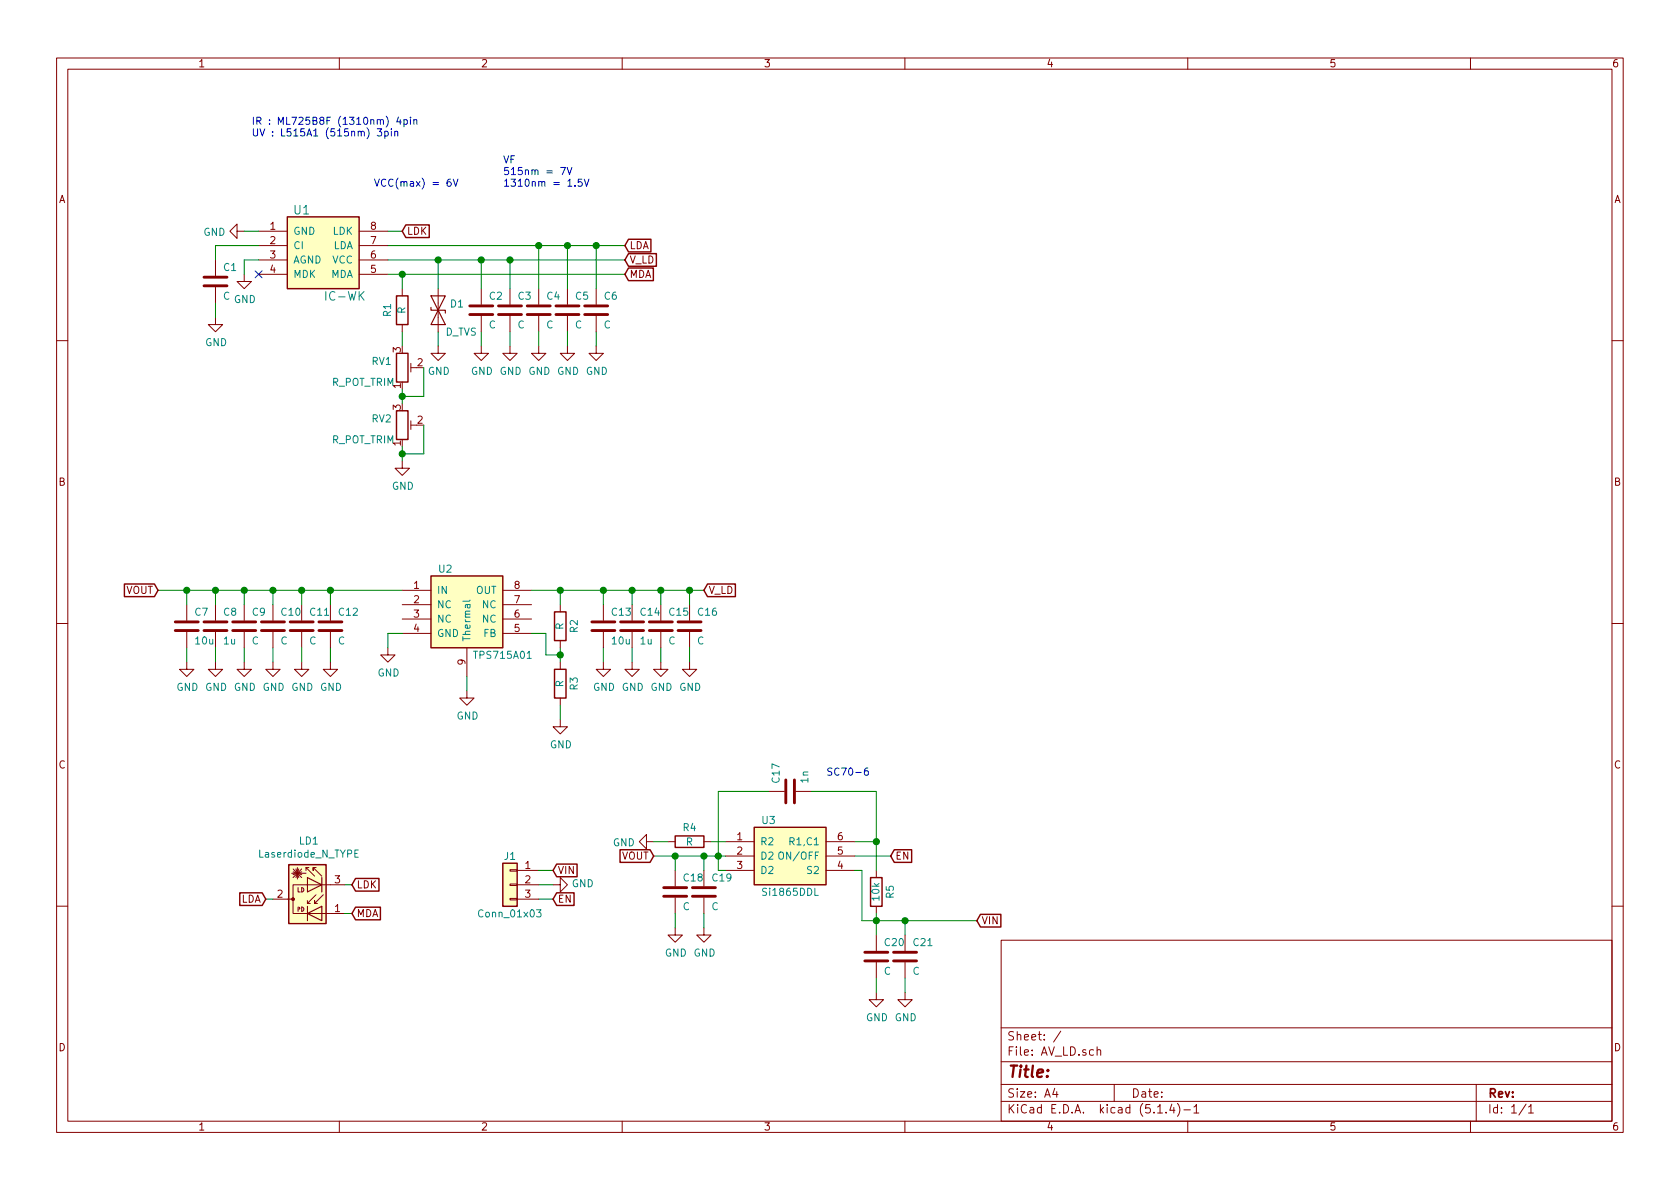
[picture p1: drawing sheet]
<svg xmlns="http://www.w3.org/2000/svg" width="297mm" height="210mm" viewBox="0 0 297 210" stroke-linecap="round" stroke-linejoin="round" font-family="sans-serif">
<g fill="none" stroke="#840000" stroke-width=".18">
<path d="M10 10.3h277v189.9h-277zM12 12.2h273v186.1h-273zM60 10.3v1.9M110 10.3v1.9M160 10.3v1.9M210 10.3v1.9M260 10.3v1.9M38.1 56.1v1.3h1.3l-1.3 1.3-1.3-1.3h1.3M38.1 46v2.8M38.1 50.8v2.8M41.9 40.9v-1.3l-1.3 1.3 1.3 1.3v-1.3h1.3M43.2 48.5v1.3h1.2l-1.2 1.2-1.3-1.2h1.3"/>
<path d="M45.7 40.9h5.1M45.7 43.4h5.1M45.7 46h5.1M45.7 48.5h5.1M63.5 40.9h5.1M63.5 43.4h5.1M63.5 46h5.1M63.5 48.5h5.1M71.1 51v1.3M71.1 57.4v1.3M77.5 51v7.7M85.1 51v2.8"/>
<path d="M85.1 55.9v2.8M90.2 51v2.8M90.2 55.9v2.8M95.2 51v2.8M95.2 55.9v2.8M100.3 51v2.8M100.3 55.9v2.8M105.4 51v2.8M105.4 55.9v2.8M10 60.2h2M72.6 64.3v1.5M72.6 74.4v1.5"/>
<path d="M72.6 75.2h1.1M72.6 65h1.1M77.5 61.2v1.3h1.2l-1.2 1.2-1.3-1.2h1.3M85.1 61.2v1.3h1.3l-1.3 1.2-1.3-1.2h1.3M90.2 61.2v1.3h1.2l-1.2 1.2-1.3-1.2h1.3M95.2 61.2v1.3h1.3l-1.3 1.2-1.2-1.2h1.2M100.3 61.2v1.3h1.3l-1.3 1.2-1.2-1.2h1.2M105.4 61.2v1.3h1.3l-1.3 1.2-1.3-1.2h1.3M285 60.2h2M71.1 81.5v1.3h1.3l-1.3 1.3-1.3-1.3h1.3M10 110.3h2M33 117.1v1.3h1.3l-1.3 1.2-1.3-1.2h1.3"/>
<path d="M33 106.9v2.8M33 111.8v2.7M38.1 117.1v1.3h1.3l-1.3 1.2-1.3-1.2h1.3M38.1 106.9v2.8M38.1 111.8v2.7M43.2 117.1v1.3h1.2l-1.2 1.2-1.3-1.2h1.3M43.2 106.9v2.8M43.2 111.8v2.7M48.3 117.1v1.3h1.2l-1.2 1.2-1.3-1.2h1.3M48.3 106.9v2.8M48.3 111.8v2.7M53.3 117.1v1.3h1.3l-1.3 1.2-1.2-1.2h1.2"/>
<path d="M53.3 106.9v2.8M53.3 111.8v2.7M58.4 117.1v1.3h1.3l-1.3 1.2-1.3-1.2h1.3M58.4 106.9v2.8M58.4 111.8v2.7M68.6 114.5v1.3h1.2l-1.2 1.3-1.3-1.3h1.3M71.1 104.4h5.1M71.1 106.9h5.1M71.1 109.5h5.1M71.1 112h5.1M82.5 114.5v5.1M88.9 104.4h5.1"/>
<path d="M88.9 106.9h5.1M88.9 109.5h5.1M88.9 112h5.1M99.1 106.9v1.3M99.1 113.3v1.2M99.1 117.1v1.3M106.7 117.1v1.3h1.2l-1.2 1.2-1.3-1.2h1.3M106.7 106.9v2.8M106.7 111.8v2.7M111.8 117.1v1.3h1.2l-1.2 1.2-1.3-1.2h1.3M111.8 106.9v2.8M111.8 111.8v2.7"/>
<path d="M116.8 117.1v1.3h1.3l-1.3 1.2-1.2-1.2h1.2M116.8 106.9v2.8M116.8 111.8v2.7M121.9 117.1v1.3h1.3l-1.3 1.2-1.3-1.2h1.3M121.9 106.9v2.8M121.9 111.8v2.7M285 110.3h2M82.5 122.2v1.2h1.3l-1.3 1.3-1.2-1.3h1.2M99.1 127.2v1.3h1.2l-1.2 1.3-1.3-1.3h1.3M99.1 123.4v1.3M135.9 139.9h2.8M140.7 139.9h2.8"/>
<path d="M48.3 159h3.5M51.6 154.4h2.5M51.8 154.2l1.5 .5M51.8 153.7l1.5 1.5M52.3 153.7l.5 1.5M52.6 153.4v2M52.7 157v.7h.4M52.8 153.7l-.5 1.5M53.3 157h.3l.1 .3-.1 .3-.2 .1zM53.3 153.7l-1.5 1.5M53.3 154.2l-1.5 .5M54.1 153.9v-.5l1.5 1.5"/>
<path d="M54.1 153.4h.5M54.4 159.8h.5M55.9 158.2l-1.5 1.6v-.5M55.9 153.4h-.5v.5v-.5l1.5 1.5M57.1 158.2l-1.5 1.6v-.5v.5h.5M61 156.5h-9.2v5h9.2M90.2 158.9h1.2v.2h-1.2zM90.2 156.3h1.2v.3h-1.2zM90.2 153.8h1.2v.2h-1.2zM91.4 153.9h3.8M91.4 156.5h3.8M91.4 159h3.8"/>
<path d="M97.8 156.5h1.3v-1.3l1.2 1.3-1.2 1.2v-1.2M114.3 148.8v-1.2l-1.3 1.2 1.3 1.3v-1.3h1.3M118.1 148.8h1.3M119.4 153.9v2.8M119.4 158.7v2.8M124.5 148.8h1.2M124.5 153.9v2.8M124.5 158.7v2.8M128.3 153.9h5M128.3 148.8h5M128.3 151.4h5M146 153.9h5.1"/>
<path d="M146 148.8h5.1M146 151.4h5.1M154.9 153.9v1.3M10 160.2h2M52.7 160.4v.8M52.8 160.4l.2 .1-.2 .3M53.3 160.4l.3 .1 .1 .2-.1 .3-.2 .2zM119.4 164.1v1.2h1.2l-1.2 1.3-1.3-1.3h1.3M124.5 164.1v1.2h1.2l-1.2 1.3-1.3-1.3h1.3M154.9 175.5v1.3h1.3l-1.3 1.2-1.2-1.2h1.2M154.9 160.3v1.2M154.9 165.3v2.8"/>
<path d="M154.9 170.2v2.8M160 175.5v1.3h1.3l-1.3 1.2-1.3-1.2h1.3M160 165.3v2.8M160 170.2v2.8M177 166.3h108v32h-108zM285 160.2h2M60 198.3v1.9M110 198.3v1.9M160 198.3v1.9M177 194.8h108M177 191.8h108M177 187.8h108"/>
<path d="M177 181.8h108M186.5 192.5l-.4 1h1M186.8 193v1M187.6 182.3l-1.3 2M194 185.7l.2-.1 .4 .1v.9M194 185.1v1.5M197 191.8v3M204.7 196.8h.8M206.2 196.7v.1M207.2 195.2l-.4 1.1h.9M207.5 195.8v1M208.2 195.1a1.71 1.71 0 0 1 0 2.3"/>
<path d="M209.3 196.3h1.2M210 198.3v1.9M211.1 195.8l.4-.5v1.5M211.1 196.8h.9M260 198.3v1.9M261 191.8v6.5M269.8 195.2l-1.2 2M270.3 195.8l.4-.5v1.5M270.3 196.8h.8"/>
</g>
<g fill="none" stroke="#840000" stroke-width=".51">
<path d="M36.1 50.5h4M36.1 49h4M83.1 55.6h4M83.1 54.1h4M88.1 55.6h4.1M88.1 54.1h4.1M93.2 55.6h4.1M93.2 54.1h4.1M98.3 55.6h4.1M98.3 54.1h4.1M103.4 55.6h4M103.4 54.1h4"/>
<path d="M31 111.5h4.1M31 110h4.1M36.1 111.5h4M36.1 110h4M41.1 111.5h4.1M41.1 110h4.1M46.2 111.5h4.1M46.2 110h4.1M51.3 111.5h4.1M51.3 110h4.1M56.4 111.5h4.1M56.4 110h4.1"/>
<path d="M104.6 111.5h4.1M104.6 110h4.1M109.7 111.5h4.1M109.7 110h4.1M114.8 111.5h4.1M114.8 110h4.1M119.9 111.5h4.1M119.9 110h4.1M138.9 137.9v4.1M140.5 137.9v4.1M117.3 158.5h4.1M117.3 157h4.1"/>
<path d="M122.4 158.5h4.1M122.4 157h4.1M152.9 169.9h4.1M152.9 168.4h4.1M158 169.9h4.1M158 168.4h4.1"/>
</g>
<g fill="none" stroke="#840000" stroke-width=".25">
<path d="M50.8 38.3h12.7v12.7h-12.7zM71.8 39.8h4.1v2.2h-4.1l-.7-1.1zM70.1 52.3h2v5.1h-2zM111.1 42.3h4v2.2h-4l-.6-1.1zM111.1 44.9h5v2.2h-5l-.6-1.1zM111.1 47.4h4.4v2.2h-4.4l-.6-1.1zM70.1 72.6h2v5.1h-2zM70.1 62.5h2v5.1h-2zM22 103.3h5.3l.6 1.1-.6 1.1h-5.3zM76.2 101.8h12.7v12.7h-12.7zM98 118.4h2.1v5h-2.1zM98 108.2h2.1v5.1h-2.1z"/>
<path d="M125.1 103.3h4.9v2.2h-4.9l-.6-1.1zM42.4 157.9h4l.6 1.1-.6 1.1h-4zM51.1 152.9h6.6v10.4h-6.6zM62.9 155.3h4.1v2.3h-4.1l-.7-1.1zM88.9 152.6h2.5v7.7h-2.5zM98.4 152.8h3.6v2.2h-3.6l-.6-1.1zM98.4 157.9h3.1v2.2h-3.1l-.6-1.1zM109.6 150.3h5.3l.7 1.1-.7 1.1h-5.3zM119.4 147.8h5.1v2.1h-5.1zM133.3 146.3h12.7v10.2h-12.7zM153.9 155.2h2.1v5.1h-2.1zM158.1 150.3h3.1v2.2h-3.1l-.6-1.1z"/>
<path d="M62.9 160.4h4.4v2.3h-4.4l-.7-1.2zM173.4 161.7h3.6v2.2h-3.6l-.7-1.1z"/>
</g>
<g fill="#ffffc2" stroke="#ffffc2" stroke-width=".18">
<path d="M88.9 152.6h2.5v7.7h-2.5z"/>
<path d="M51.1 152.9h6.6v10.4h-6.6z"/>
<path d="M133.3 146.3h12.7v10.2h-12.7z"/>
<path d="M50.8 38.3h12.7v12.7h-12.7z"/>
<path d="M76.2 101.8h12.7v12.7h-12.7z"/>
</g>
<path d="M83.1 106.1l-.2 .2h-1.1M93.2 116.4h.7M62.7 150.9h.4M63.3 150.3h-.6v1.3h.6M137.7 150.8a.45 .45 0 0 1 .8 0 .88 .88 0 0 1-.3 1.1h-.3a1.07 1.07 0 0 1-.2-1.1zM94.9 160.9h.8l-.5 .5 .4 .1v.6h-.5l-.2-.1" fill="none" stroke="#008484" stroke-width=".18"/>
<circle cx="51.8" cy="159" r=".25" fill="#840000" stroke="#840000" stroke-width=".18"/>
<path d="M76.2 52.3h2.5l-1.2 2.6zM76.2 54.4v.5h2.5v.5M77.5 54.9l1.2 2.5h-2.5zM54.4 155.2l2.5 1.3-2.5 1.2zM56.9 155.2v2.5M54.4 161.5l2.5-1.2v2.5zM54.4 160.3v2.5" fill="none" stroke="#840000" stroke-width=".2"/>
<g fill="none" stroke="#008400" stroke-width=".18">
<path d="M38.1 53.6v2.5M43.2 40.9h2.5M45.7 46h-2.5v2.5M45.7 43.4h-7.6v2.6M68.6 48.5h41.9M68.6 46h41.9M68.6 40.9h2.5M68.6 43.4h41.9M71.1 48.5v2.5M71.1 58.7v2.5M77.5 46v5M77.5 58.7v2.5"/>
<path d="M85.1 46v5M85.1 58.7v2.5M90.2 46v5M90.2 58.7v2.5M95.2 43.4v7.6M95.2 58.7v2.5M100.3 43.4v7.6M100.3 58.7v2.5M105.4 43.4v7.6M105.4 58.7v2.5M71.1 68.8v2.6M71.1 79v2.5"/>
<path d="M74.9 65v5.1h-3.8M74.9 75.2v5.1h-3.8M27.9 104.4h43.2M33 104.4v2.5M33 114.5v2.6M38.1 104.4v2.5M38.1 114.5v2.6M43.2 104.4v2.5M43.2 114.5v2.6M48.3 104.4v2.5M48.3 114.5v2.6M53.3 104.4v2.5"/>
<path d="M53.3 114.5v2.6M58.4 104.4v2.5M58.4 114.5v2.6M71.1 112h-2.5v2.5M82.5 119.6v2.6M94 112h2.5v3.8h2.6M94 104.4h30.5M99.1 104.4v2.5M99.1 114.5v2.6M106.7 104.4v2.5M106.7 114.5v2.6M111.8 104.4v2.5"/>
<path d="M111.8 114.5v2.6M116.8 104.4v2.5M116.8 114.5v2.6M121.9 104.4v2.5M121.9 114.5v2.6M99.1 124.7v2.5M135.9 139.9h-8.9v14h1.3M143.5 139.9h11.4v14M47 159h1.3M61 156.5h1.2M95.2 153.9h2.6M95.2 159h2.6"/>
<path d="M95.2 156.5h2.6M115.6 151.4h12.7M115.6 148.8h2.5M119.4 151.4v2.5M124.5 151.4v2.5M125.7 148.8h2.6M151.1 153.9h1.3v8.9h20.3M151.1 151.4h6.4M151.1 148.8h3.8M61 161.5h1.2M119.4 161.5v2.6M124.5 161.5v2.6"/>
<path d="M154.9 161.5v3.8M154.9 173v2.5M160 162.8v2.5M160 173v2.5"/>
</g>
<g fill="none" stroke="#0000c2" stroke-width=".18">
<path d="M66.7 22.8h.8l-.4 .5 .3 .1v.6h-.5l-.2-.1M68 23.3l.4-.1 .2 .2-.1 .6h-.5M68 23.2v1.3M69.2 22.8v.1M69.2 23.2v.8M69.8 23.3l.2-.1 .3 .1v.7M69.8 23.2v.8M70.5 20.7l-.3 .9h.7M70.8 21.2v.8M71.4 21.2h.4l.2 .2-.1 .5h-.5M71.4 21.2v1.2M72.6 20.7v.1"/>
<path d="M72.6 21.2v.8M73.2 21.3l.2-.1h.3v.8M73.2 21.2v.8M79.7 31.7l-.5 .1-.2 .4 .1 .6 .2 .1h.4l.1-.2-.1-.5h-.4l-.3 .2M80.1 31.7l.5 1.2 .4-1.2M99.1 29.6h.9l-.6 1.3M100.3 29.6l.4 1.3 .4-1.3M101.7 32.8v.1M102.9 31.7h-.6l-.1 .6 .5-.1 .2 .2v.3l-.2 .2-.5-.1M103.3 31.7l.4 1.2 .4-1.2M153.4 135.8l-.3 .1a.87 .87 0 0 0 0 1.2l.4-.1v-.6l-.4-.1-.3 .2"/>
</g>
<g fill="#008400" stroke="#008400" stroke-width=".25">
<circle cx="58.4" cy="104.4" r=".51"/>
<circle cx="43.2" cy="104.4" r=".51"/>
<circle cx="105.4" cy="43.4" r=".51"/>
<circle cx="119.4" cy="151.4" r=".51"/>
<circle cx="48.3" cy="104.4" r=".51"/>
<circle cx="160" cy="162.8" r=".51"/>
<circle cx="85.1" cy="46" r=".51"/>
<circle cx="90.2" cy="46" r=".51"/>
<circle cx="106.7" cy="104.4" r=".51"/>
<circle cx="99.1" cy="104.4" r=".51"/>
<circle cx="71.1" cy="48.5" r=".51"/>
<circle cx="121.9" cy="104.4" r=".51"/>
<circle cx="116.8" cy="104.4" r=".51"/>
<circle cx="99.1" cy="115.8" r=".51"/>
<circle cx="111.8" cy="104.4" r=".51"/>
<circle cx="95.3" cy="43.4" r=".51"/>
<circle cx="127" cy="151.4" r=".51"/>
<circle cx="38.1" cy="104.4" r=".51"/>
<circle cx="71.1" cy="70.1" r=".51"/>
<circle cx="33" cy="104.4" r=".51"/>
<circle cx="154.9" cy="162.8" r=".51"/>
<circle cx="71.1" cy="80.3" r=".51"/>
<circle cx="100.3" cy="43.4" r=".51"/>
<circle cx="154.9" cy="148.8" r=".51"/>
<circle cx="53.3" cy="104.4" r=".51"/>
<circle cx="124.5" cy="151.4" r=".51"/>
<circle cx="77.5" cy="46" r=".51"/>
</g>
<path d="M45.1 47.9l1.2 1.2M46.3 47.9l-1.2 1.2" fill="none" stroke="#000084" stroke-width=".18"/>
<text font-size="2.8" fill="#840000" x="178" y="190.5">Title:</text>
<g font-size="2.1" fill="#008484">
<text x="52" y="37.9">U1</text>
<text x="57.8" y="53.2">IC-WK</text>
</g>
<g font-size="2.1" fill="#840000">
<text x="178" y="184">Sheet: /</text>
<text x="178" y="186.7">File: AV_LD.sch</text>
<text x="178" y="196.9">KiCad E.D.A. kicad (5.1.4)-1</text>
<text x="178" y="194.1">Size: A4</text>
<text x="200" y="194.1">Date:</text>
<text x="263" y="194.1">Rev:</text>
<text x="263" y="196.9">Id: 1/1</text>
</g>
<g font-size="1.8" fill="#840000">
<text x="35" y="11.9">1</text>
<text x="85" y="11.9">2</text>
<text x="135" y="11.9">3</text>
<text x="185" y="11.9">4</text>
<text x="235" y="11.9">5</text>
<text x="285" y="11.9">6</text>
<text x="10.4" y="35.9">A</text>
<text x="285.4" y="35.9">A</text>
<text x="47.8" y="40.6">1</text>
<text x="65.6" y="40.6">8</text>
<text x="71.9" y="41.5">LDK</text>
<text x="47.8" y="43.2">2</text>
<text x="47.8" y="45.7">3</text>
<text x="65.6" y="45.7">6</text>
<text x="65.6" y="43.2">7</text>
<text x="111.3" y="44.1">LDA</text>
<text x="111.3" y="46.6">V_LD</text>
<text x="47.8" y="48.3">4</text>
<text x="65.6" y="48.3">5</text>
<text x="111.3" y="49.1">MDA</text>
<text x="70.9" y="62.3" transform="rotate(-90 70.9 62.3)">3</text>
<text x="73.8" y="64.8">2</text>
<text x="70.9" y="68.7" transform="rotate(-90 70.9 68.7)">1</text>
<text x="70.9" y="72.5" transform="rotate(-90 70.9 72.5)">3</text>
<text x="73.8" y="74.9">2</text>
<text x="70.9" y="78.8" transform="rotate(-90 70.9 78.8)">1</text>
<text x="10.4" y="85.9">B</text>
<text x="285.4" y="85.9">B</text>
<text x="22.3" y="105">VOUT</text>
<text x="73.2" y="104.1">1</text>
<text x="73.2" y="106.7">2</text>
<text x="91" y="106.7">7</text>
<text x="91" y="104.1">8</text>
<text x="125.2" y="105">V_LD</text>
<text x="73.2" y="109.2">3</text>
<text x="73.2" y="111.8">4</text>
<text x="91" y="111.8">5</text>
<text x="91" y="109.2">6</text>
<text x="82.3" y="117.6" transform="rotate(-90 82.3 117.6)">9</text>
<text x="10.4" y="135.9">C</text>
<text x="285.4" y="135.9">C</text>
<text x="130.3" y="148.6">1</text>
<text x="148.1" y="148.6">6</text>
<text x="92.9" y="153.7">1</text>
<text x="98.6" y="154.6">VIN</text>
<text x="109.9" y="152">VOUT</text>
<text x="130.3" y="151.1">2</text>
<text x="130.3" y="153.7">3</text>
<text x="148.1" y="153.7">4</text>
<text x="148.1" y="151.1">5</text>
<text x="158.3" y="152">EN</text>
<text x="42.6" y="159.6">LDA</text>
<text x="49" y="158.7">2</text>
<text x="59.2" y="161.3">1</text>
<text x="59.2" y="156.2">3</text>
<text x="63" y="157.1">LDK</text>
<text x="92.9" y="156.2">2</text>
<text x="92.9" y="158.7">3</text>
<text x="98.6" y="159.6">EN</text>
<text x="63" y="162.2">MDA</text>
<text x="173.5" y="163.4">VIN</text>
<text x="10.4" y="185.9">D</text>
<text x="285.4" y="185.9">D</text>
<text x="35" y="199.9">1</text>
<text x="85" y="199.9">2</text>
<text x="135" y="199.9">3</text>
<text x="185" y="199.9">4</text>
<text x="235" y="199.9">5</text>
<text x="285" y="199.9">6</text>
</g>
<g font-size="1.8" fill="#0000c2">
<text x="44.4" y="22.1">IR : ML725B8F (1310nm) 4pin</text>
<text x="44.4" y="24.1">UV : L515A1 (515nm) 3pin</text>
<text x="88.9" y="28.9">VF</text>
<text x="66" y="33">VCC(max) = 6V</text>
<text x="88.9" y="31">515nm = 7V</text>
<text x="88.9" y="33">1310nm = 1.5V</text>
<text x="146" y="137.2">SC70-6</text>
</g>
<g font-size="1.8" fill="#008484">
<text x="36" y="41.7">GND</text>
<text x="51.8" y="41.5">GND</text>
<text x="58.9" y="41.5">LDK</text>
<text x="39.6" y="47.9">C1</text>
<text x="51.8" y="44.1">CI</text>
<text x="51.8" y="46.6">AGND</text>
<text x="58.8" y="46.6">VCC</text>
<text x="58.9" y="44.1">LDA</text>
<text x="39.4" y="53">C</text>
<text x="41.4" y="53.6">GND</text>
<text x="51.8" y="49.1">MDK</text>
<text x="58.4" y="49.1">MDA</text>
<text x="86.6" y="53">C2</text>
<text x="91.6" y="53">C3</text>
<text x="96.7" y="53">C4</text>
<text x="101.8" y="53">C5</text>
<text x="106.9" y="53">C6</text>
<text x="69.1" y="56" transform="rotate(-90 69.1 56)">R1</text>
<text x="71.7" y="55.5" transform="rotate(-90 71.7 55.5)">R</text>
<text x="78.7" y="59.4">D_TVS</text>
<text x="79.7" y="54.4">D1</text>
<text x="86.4" y="58.1">C</text>
<text x="91.5" y="58.1">C</text>
<text x="96.6" y="58.1">C</text>
<text x="101.7" y="58.1">C</text>
<text x="106.8" y="58.1">C</text>
<text x="36.3" y="61.2">GND</text>
<text x="65.8" y="64.5">RV1</text>
<text x="58.6" y="68.2">R_POT_TRIM</text>
<text x="75.6" y="66.3">GND</text>
<text x="83.3" y="66.3">GND GND GND GND GND</text>
<text x="65.8" y="74.7">RV2</text>
<text x="58.6" y="78.4">R_POT_TRIM</text>
<text x="69.3" y="86.6">GND</text>
<text x="77.6" y="101.3">U2</text>
<text x="77.2" y="105">IN</text>
<text x="77.2" y="107.6">NC</text>
<text x="84.2" y="105">OUT</text>
<text x="85.3" y="107.6">NC</text>
<text x="34.5" y="108.9">C7</text>
<text x="34.6" y="114">10u</text>
<text x="39.6" y="108.9">C8</text>
<text x="39.6" y="114">1u</text>
<text x="44.5" y="114">C</text>
<text x="44.7" y="108.9">C9</text>
<text x="49.6" y="114">C</text>
<text x="49.8" y="108.9">C10</text>
<text x="54.7" y="114">C</text>
<text x="54.9" y="108.9">C11</text>
<text x="59.8" y="114">C</text>
<text x="60" y="108.9">C12</text>
<text x="77.2" y="110.1">NC</text>
<text x="77.2" y="112.6">GND</text>
<text x="83.2" y="113.5" transform="rotate(-90 83.2 113.5)">Thermal</text>
<text x="85.3" y="110.1">NC</text>
<text x="85.5" y="112.6">FB</text>
<text x="99.6" y="111.4" transform="rotate(-90 99.6 111.4)">R</text>
<text x="102.2" y="111.9" transform="rotate(-90 102.2 111.9)">R2</text>
<text x="108.2" y="108.9">C13</text>
<text x="108.3" y="114">10u</text>
<text x="113.3" y="114">1u</text>
<text x="113.3" y="108.9">C14</text>
<text x="118.2" y="114">C</text>
<text x="118.4" y="108.9">C15</text>
<text x="123.3" y="114">C</text>
<text x="123.5" y="108.9">C16</text>
<text x="66.8" y="119.6">GND</text>
<text x="84.1" y="116.5">TPS715A01</text>
<text x="31.2" y="122.2">GND GND GND GND GND GND</text>
<text x="99.6" y="121.5" transform="rotate(-90 99.6 121.5)">R</text>
<text x="102.2" y="122" transform="rotate(-90 102.2 122)">R3</text>
<text x="104.9" y="122.2">GND GND GND GND</text>
<text x="80.7" y="127.2">GND</text>
<text x="97.2" y="132.3">GND</text>
<text x="137.8" y="138.4" transform="rotate(-90 137.8 138.4)">C17</text>
<text x="142.9" y="138.4" transform="rotate(-90 142.9 138.4)">1n</text>
<text x="52.9" y="149.3">LD1</text>
<text x="108.4" y="149.7">GND</text>
<text x="120.8" y="147">R4</text>
<text x="121.3" y="149.5">R</text>
<text x="134.4" y="149.5">R2</text>
<text x="134.8" y="145.7">U3</text>
<text x="140" y="149.5">R1,C1</text>
<text x="46" y="151.7">Laserdiode_N_TYPE</text>
<text x="89.2" y="152.1">J1</text>
<text x="120.9" y="155.9">C18</text>
<text x="126" y="155.9">C19</text>
<text x="134.4" y="152">D2</text>
<text x="134.4" y="154.6">D2</text>
<text x="138.4" y="152">ON/OFF</text>
<text x="142.9" y="154.6">S2</text>
<text x="101.1" y="156.9">GND</text>
<text x="120.7" y="161">C</text>
<text x="125.8" y="161">C</text>
<text x="135.1" y="158.4">Si1865DDL</text>
<text x="155.5" y="159.2" transform="rotate(-90 155.5 159.2)">10k</text>
<text x="158" y="158.8" transform="rotate(-90 158 158.8)">R5</text>
<text x="84.9" y="162.2">Conn_01x03</text>
<text x="156.5" y="167.3">C20</text>
<text x="161.6" y="167.3">C21</text>
<text x="117.6" y="169.2">GND GND</text>
<text x="156.3" y="172.4">C</text>
<text x="161.4" y="172.4">C</text>
<text x="153.1" y="180.6">GND GND</text>
</g>
</svg>
